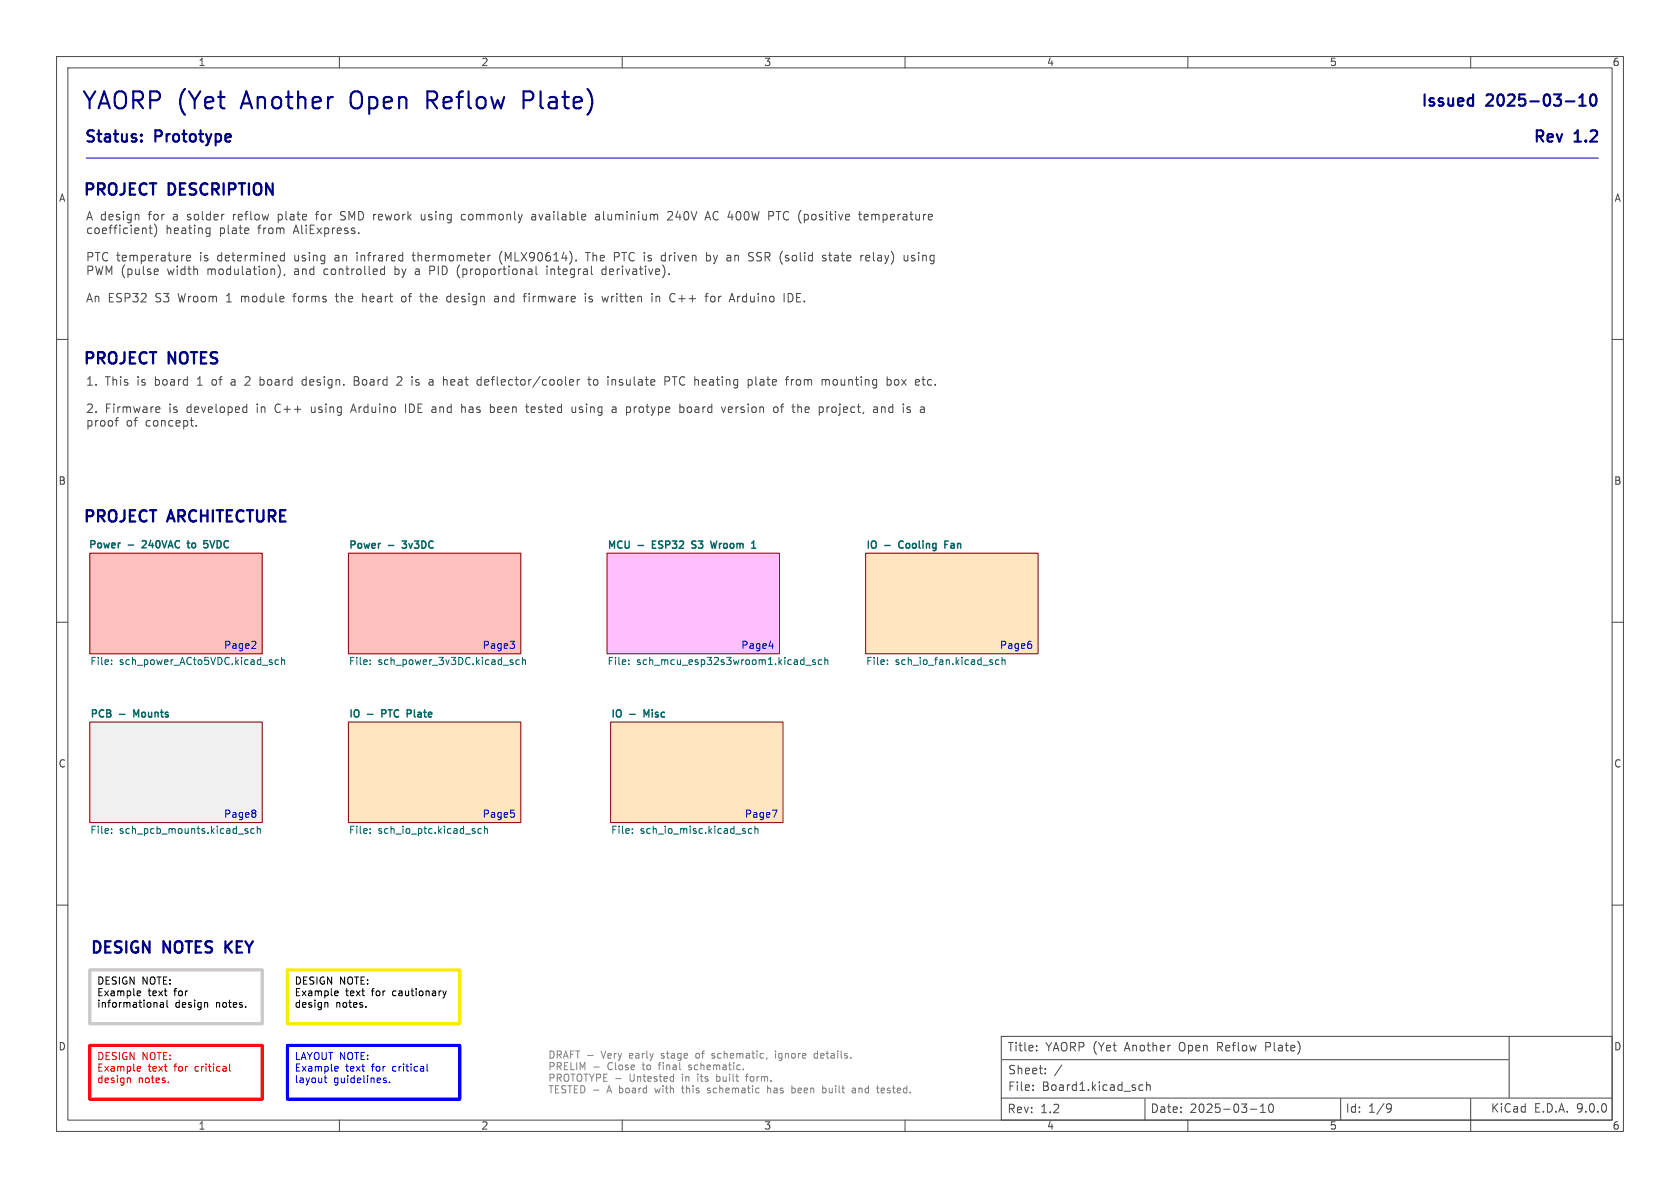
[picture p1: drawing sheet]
<svg xmlns="http://www.w3.org/2000/svg" width="297mm" height="210mm" viewBox="0 0 297 210" stroke-linecap="round" stroke-linejoin="round" font-family="sans-serif">
<g fill="none" stroke="#484848" stroke-width=".18">
<path d="M10 10h277v190h-277zM12 12h273v186h-273zM60 10v2M110 10v2M160 10v2M210 10v2M260 10v2M24.3 37.9l.3 .2v.8M26.6 39.8v1.3l.3 .2M55.8 37.9h.5M60.2 38.8l.6 .1M60.5 37.4l-.3 .3 .1 .3 .2 .1"/>
<path d="M74.5 37.9l.1 .9h.5M82.3 38l-.5-.1-.2 .3v.4l.1 .2h.6M94.1 38h.5l.1 .9M94.7 38.2l-.5 .1a.29 .29 0 0 0-.2 .3 .29 .29 0 0 0 .2 .3l.5-.1M105.3 38h.6l.1 .9M106 38.2l-.5 .1a.29 .29 0 0 0-.2 .3 .29 .29 0 0 0 .2 .3l.5-.1M118.1 37.5l.5-.1 .2 .1 .1 .3-.9 1.1h.9M124.8 38.5h.7M125.1 37.4l.5 1.5M137.2 37.4h.9M151.8 37.9h.5M152 38.7l.3 .2"/>
<path d="M152.8 38.4l.7-.2-.1-.2-.4-.1-.2 .2v.7h.6M25.8 40.4v.9M26.3 40.3h.6M27.6 40a1.75 1.75 0 0 1-.3 1.9M27.9 48.5h-.4M27.9 47.6l.1 .3-.7 .1M32.4 45.1h.2M33 45.6l.7-.1-.1-.3-.4-.1-.2 .2 .1 .8h.5M36.7 40.3l.4 .1M37.1 41.2l-.4 .1M37.1 40.3v1.2l-.1 .2-.4 .1M49.4 47.3a1.75 1.75 0 0 1-.3 1.8"/>
<path d="M49.6 46l.2 .1h.5M50.3 45.2l-.5-.1-.2 .2M50.3 44.6v1.5M50.3 48.5l-.1 .3M59.3 52.4h.5M63.4 41.2v.1M64.1 51.9v1.5M64.3 52.4l-.2 .1M67.3 48.3l.3 .2h.4M68 47v1.5M68 47.6l-.4-.1-.3 .3M71.5 52.4h-.4l-.1 .3 .1 .5 .4 .2"/>
<path d="M72.8 45.1h.6M73.5 48v.5M74.2 52.4h.6M74.4 53.2l.4 .2M76 47v1.5M76 47.8h.6M79.1 53.2l.2 .2 .4-.1M79.7 52.4h-.4l-.2 .1M80.8 48.1l.2 .6 .3 .4M81 47.3l-.2 .5M86.3 45.1v1M86.7 45.1l-.3 .1-.1 .2"/>
<path d="M87.5 52.4h.6v1M88.1 52.7l-.5 .1a.29 .29 0 0 0-.2 .3 .29 .29 0 0 0 .2 .3l.5-.1M88.6 44.7l-.3 .7 .3 1M92.5 52.4h.6M92.9 51.9h.2M93.6 51.9v.1M93.6 52.4v1M94.8 47v1.3l.2 .2M96.7 47.5v1M101.8 46v.1M103.5 51.9v.1M103.5 52.4v1"/>
<path d="M103.5 44.6h.8M103.9 44.6v1.5M104.1 53.3h.6M104.7 52.4h-.4l-.2 .2 .1 .2 .5 .1M107.1 47.6l-.4-.1-.3 .3v.5l.2 .2h.5M107.6 52.4l-.3 1M108.6 44.6h.6M108.6 45.4h.6M115.3 51.9v.1M115.3 52.4v1M116 52.5l.2-.1h.4v1M116 52.4v1"/>
<path d="M117.2 45.1l.4 .1M117.6 46.1h-.4M117.6 44.6v1.5M120 52.8h1.1M124.9 45.2l.4-.1 .3 .3v.4l-.1 .3h-.6M124.9 44.6v1.5M125.7 52.5l.2-.1 .4 .1 .1 .6-.1 .2-.4 .1-.2-.2zM130.4 52.4v1M130.8 52.4h-.2l-.2 .3M132.5 44.7h.7M139.3 51.9a.76 .76 0 0 1 .9 .7 .76 .76 0 0 1-.9 .8M145.5 45.2h.5"/>
<path d="M145.5 45.6l.5 .1 .1 .1-.1 .3h-.4M146.5 45.1h.6M146.7 44.6v1.3l.4 .2M153.1 45.6l.7-.1-.1-.3-.4-.1-.2 .2v.8h.6M160.5 45.1v1M160.5 46l-.2 .1M161.7 45.2l-.4-.1-.2 .2 .1 .3 .5 .1v.4h-.6M10 60h2M20.3 74.3h.6M27.8 71.9l.4 .1 .1 .3-.7 .1M28.2 72.9h-.4M34.7 75.2v.1"/>
<path d="M43.2 71.9l.4 .1M43.4 66.7h-.1M43.6 72.9h-.4M43.6 71.4v1.5M44.1 67.2l-.8 .9h.9M46 68l.4 .1M46 66.6v1.5M46.4 67.1l-.4 .1M54 67.1l-.4 .1-.2 .2 .1 .6 .5 .1M62.1 72.5h.7M62.5 71.4l-.5 1.5M62.6 67.3h.5"/>
<path d="M63.1 67.3l.2 .1M63.3 66.7l-.7-.1v1.5h.6M63.3 67.2l-.2 .1M70.9 66.7l-.5-.1-.2 .1M71 67.2l-.9 .9h1M71.7 71.4v1.5M73.5 68l.4 .1M73.7 67.1l-.2 .2 .2 .3M76.3 67.1l.3 .2v.8M76.6 68l-.2 .1M76.6 67.5h-.2M78.4 66.6v1.5"/>
<path d="M81.6 71.4v1.5M82.2 72l-.4-.1-.2 .2M84.6 67.1l.5 .1M85.1 68l-.5 .1M85.1 66.6v1.5M86.7 72l.4-.1 .3 .3M87.4 72.6l-.3 .3h-.4M92.9 71.9h.6M93.2 72.9h.3M101.1 71.9l.1 1h.4l.2-.1M101.2 67.1l.2 .4-.7 .1M101.3 68l-.1 .1"/>
<path d="M101.8 71.9v1M102.1 67.1v1M102.5 67.1l-.3 .1-.1 .2M103.9 67.1h.6M104.1 66.6v1.3l.4 .2M105.6 67.2l-.4-.1-.3 .3v.4l.2 .2h.5M108.3 72.9h.6M108.3 72h.5l.1 .9M108.4 67.1h.2l.2 .2v.8M108.9 72.3l-.6 .1M117.6 67.4l.7-.1 .1-.2-.1-.4-.2-.1h-.5v1.5M118.8 66.6h.9"/>
<path d="M119.3 66.6v1.5M120.2 72l.4-.1 .3 .3v.4l-.1 .3h-.6M121.8 71.9l-.3 .3v.4l.3 .3M128.3 71.9l-.4 1M129.3 71.9h-.3l-.2 .2v.8h.5M129.5 72.3l-.7 .1M132.7 67.1l.3 .3v.4l-.3 .3M133.6 66.6v1.3l.2 .2M134.4 67.6v.4M137.1 71.9l.3 .1 .2 .2-.1 .6-.4 .1M138 71.9h.6M138.6 71.4l-.4 .2v1.3"/>
<path d="M140.3 67.1l-.2 .1M141.3 67.1l-.4 .1-.1 .2v.6l.5 .1M141.6 72l.1 .9M146.6 71.9l-.3 .2M147.8 67.1l-.4 .1-.1 .2v.6l.5 .1M154.9 71.9l.2 .2v.8M155.1 72.9h-.5M155.1 72.3l-.5 .1M155.8 72.1l.3-.2 .3 .1 .1 .9M155.8 71.9v1M157.5 67.2v.8M158.2 67.2l.2-.1 .4 .1 .1 .6-.1 .2-.4 .1-.2-.1z"/>
<path d="M164.1 68l.2 .1 .4-.1M164.7 67.2l-.4-.1-.2 .1M285 60h2M10 110h2M285 110h2M10 160h2M285 160h2M60 198v2M110 198v2M160 198v2M177 194.1h108M177 183.2h108v14.8h-108z"/>
<path d="M177.2 187.3h89.5M182.6 192.6v.2M182.6 191.8v.2M183.3 185.6v.2M183.3 184.9v.1M184.8 189.7v.1M184.8 188.9v.1M187.7 188.3l-1.3 1.9M201.3 192.5l.3 .3 .5-.1M202.1 191.8h-.5l-.3 .2M202.4 194.3v3.7M202.7 191.9l.2-.1h.4v1"/>
<path d="M202.7 191.3v1.5M210 198v2M221.1 196.1h1.1M222.8 196.7h.9M222.8 195.6l.5-.4v1.5M224.4 195.3l.2-.1a.81 .81 0 0 1 .6 .6 .81 .81 0 0 1-.3 .8l-.1 .1a.81 .81 0 0 1-.4-1.4zM237 194.2v3.8M245.4 195.1l.5 .2a.99 .99 0 0 1-.4 1.3h-.2M246 195.8l-.3 .3h-.3M260 194.2v5.8M266.8 183.2v10.8"/>
</g>
<g fill="#ffe6bf" stroke="#ffe6bf" stroke-width=".18">
<path d="M153 97.8h30.5v17.8h-30.5z"/>
<path d="M61.6 127.6h30.5v17.8h-30.5z"/>
<path d="M107.9 127.6h30.5v17.8h-30.5z"/>
</g>
<g fill="#ffbfbf" stroke="#ffbfbf" stroke-width=".18">
<path d="M61.6 97.8h30.5v17.8h-30.5z"/>
<path d="M15.9 97.8h30.5v17.8h-30.5z"/>
</g>
<path d="M107.3 97.8h30.5v17.8h-30.5z" fill="#ffbfff" stroke="#ffbfff" stroke-width=".18"/>
<path d="M15.9 127.6h30.5v17.8h-30.5z" fill="#f0f0f0" stroke="#f0f0f0" stroke-width=".18"/>
<path d="M15.9 97.8h30.5v17.8h-30.5zM61.6 97.8h30.5v17.8h-30.5zM107.3 97.8h30.5v17.8h-30.5zM153 97.8h30.5v17.8h-30.5zM15.9 127.6h30.5v17.8h-30.5zM61.6 127.6h30.5v17.8h-30.5zM107.9 127.6h30.5v17.8h-30.5z" fill="none" stroke="#840000" stroke-width=".18"/>
<g fill="none" stroke="#006464" stroke-width=".25">
<path d="M25.8 96.1l-.7 .7h.8M33.1 96h.4M33.2 95.6v1.1l.3 .1M36.1 95.6h.6M36.2 96.1h.3l.3 .2-.2 .5h-.4M71.1 95.6h.8M71.1 96.8l.2 .1M115.3 96.2h.5M115.9 95.6h-.6v1.3h.6M122.3 96.8h.6M123 95.7l-.5-.1-.2 .3 .1 .3 .5 .2M126.7 95.6l-.3 1.3-.2-.9-.3 .9"/>
<path d="M159 95.8l-.1 .4 .1 .5M167.1 96.2h.4M167.7 95.6h-.6v1.3M24.1 126.4l-.4-.9v1.3M67.5 126.1h.5M68 125.5h-.5v1.3M72 125.5h.6M72.6 126.1h-.6M114.3 126.4l-.4-.9v1.3"/>
</g>
<g fill="none" stroke="#006464" stroke-width=".18">
<path d="M19.7 116.7v.1M19.7 117.4v.1M48.1 117.1v.3M49.2 116.7l-.3-.1-.3 .3 .2 .5h.4M49.8 116.8l.2-.2 .3 .1v.8M49.8 116.2v1.3M65.4 117.4v.1M65.4 116.7v.1M90.5 117.1l.2 .1-.2 .3M90.5 116.6l.2 .1M91.8 116.7l-.4-.1-.2 .3 .1 .5h.5M92.4 116.8l.1-.2 .3 .1 .1 .8"/>
<path d="M92.4 116.2v1.3M111.2 117.4v.1M111.2 116.7v.1M142.4 117.6h1M144.1 116.7l-.3-.1-.2 .2 .1 .2 .4 .1v.3h-.5M145.3 116.7l-.4-.1-.2 .3 .1 .5h.5M145.8 116.8l.2-.2 .3 .1 .1 .8M145.8 116.2v1.3M156.9 117.4v.1M156.9 116.7v.1M176.6 116.7l-.4-.1-.2 .3 .1 .5h.5M177.1 116.8l.2-.2 .3 .1 .1 .8"/>
<path d="M177.1 116.2v1.3M19.7 147.2v.1M19.7 146.5v.2M43.3 146.7l.6 .4-.2 .2h-.4M43.8 146.5h-.3l-.2 .2M44.9 146.5h-.3l-.3 .2 .2 .6h.4M45.5 146.6l.2-.1h.3v.8M45.5 146.1v1.2M65.4 146.5v.2M65.4 147.2v.1M85.1 146.5h-.4l-.2 .2 .1 .6h.5M85.6 146.6l.2-.1h.3l.1 .8"/>
<path d="M85.6 146.1v1.2M111.8 147.2v.1M111.8 146.5v.2M131.8 147v.3M132.9 146.5h-.4l-.2 .2 .1 .6h.5M133.5 146.6l.1-.1h.3l.1 .8M133.5 146.1v1.2"/>
</g>
<path d="M15.2 27.9h267.4M45.1 113.4l.1 .2v.3l-.8 .7h.8M90.2 113.4h.8l-.5 .4M90.9 114v.5M136 114.2h.7M182.3 114v.5M45.1 143.3l.1 .1-.1 .3M45.1 143.8l.1 .2-.1 .4M90.3 143.2h.6M90.8 143.7l.2 .2-.2 .5M136.5 143.2h.9l-.6 1.3" fill="none" stroke="#0000c2" stroke-width=".18"/>
<g fill="none" stroke="#000084" stroke-width=".38">
<path d="M75.6 17.7h1.1M76.7 16.1h-1.1v3M92.6 17.7h1.1M93.7 16.1h-1.1v3M259.9 17.4h.5M260.4 16.7v2M260.4 18.6l-.5 .1M276.8 17.9h1.5M279.2 18.7h1.1M279.2 17.3l.6-.6v2M281.4 16.8a.47 .47 0 0 1 .7 .3 1.03 1.03 0 0 1-.5 1.6 1.33 1.33 0 0 1-.2-1.9zM25 24.8l.1 .1-.1 .1"/>
<path d="M25 24.8l-.1 .1 .1 .1M25 23.8v.2M25 24.8v.2M25 23.8l.1 .1-.1 .1M25 23.8l-.1 .1 .1 .1M40.1 23.7l.6 .1 .1 .4-1 .2M40.7 24.9l-.6 .1"/>
</g>
<path d="M50.8 184.8h30.5v9.5h-30.5z" fill="none" stroke="#00f" stroke-width=".5"/>
<path d="M57.5 190.1v1.1l.3 .2M59.4 188.5l.3 .1 .1 .2-.6 .1M59.7 189.3l-.3 .1M67.8 190.9l.5 .3v.1l-.4 .1M67.8 190.6h.5M68.9 191.3v.1M75.5 188.1v1.1l.2 .2" fill="none" stroke="#00f" stroke-width=".18"/>
<path d="M50.8 171.5h30.5v9.5h-30.5z" fill="none" stroke="#faec00" stroke-width=".5"/>
<g fill="none" stroke="#000" stroke-width=".18">
<path d="M24.4 175.2h.4l.1 .3-.6 .1M24.8 176h-.4M27.7 177.3l.1 .8M28.4 177.3h.4l.1 .8M28.9 177.5l-.4 .1-.2 .2 .2 .3 .4-.1M29.5 176.8v1.1l.2 .2M36.7 177.3v.8M58 177.4v.7M59.4 175.2h.3l.1 .3-.6 .1M59.7 176h-.3M64.7 177.9v.2M78.3 175.2l.3 .8"/>
<path d="M78.6 176l-.2 .4M78.9 175.2l-.3 .8"/>
</g>
<path d="M15.9 171.5h30.5v9.5h-30.5z" fill="none" stroke="#c8c8c8" stroke-width=".5"/>
<path d="M15.9 184.8h30.5v9.5h-30.5z" fill="none" stroke="#f00" stroke-width=".5"/>
<path d="M23 190.7v.7M24.4 188.5l.4 .1 .1 .2-.6 .1M24.8 189.3l-.4 .1M29.8 191.3v.1M40.6 188.1v1.1l.2 .2" fill="none" stroke="#f00" stroke-width=".18"/>
<g fill="none" stroke="#848484" stroke-width=".18">
<path d="M103.9 186.6h1M104.9 192.7h1M105 188.6h.9M108.9 190.7h.9M119 190.3l.1 .1M119.1 189.9v1.2M119.1 191.1h-.1M120.5 192.3h.4M120.6 191.9l.1 1.2M121.7 189l.2 .1M121.7 188.4l.2 .3M123.1 186.3l-.1 .2 .1 .5"/>
<path d="M125.1 193.1l.3 .1M125.4 192.3l-.3 .2v.2l.3 .1M125.8 187l.4 .1M126.2 186.2l-.4 .2 .1 .2h.3M126.7 189.9v1.2M126.7 191.1h.1M126.8 190.3l-.1 .1M131.4 189v.1M131.8 190.3h.5M132.3 189.9l-.3 .2v1M135.7 192.5l.4-.2 .1 .2M135.7 191.9v1.3"/>
<path d="M137.1 185.8v.1M137.1 186.2v.9M140.1 192.3l.4 .1 .1 .2-.1 .5-.4 .1M144.5 186.3l-.3-.1-.3 .3 .1 .5h.5M144.5 185.8v1.3M145.6 192.3l.3 .1 .1 .2v.5l-.4 .1M150.6 193l.2 .2 .4-.1M150.7 192.4h.5v.8M151.2 192.6l-.4 .1-.2 .2M155.8 192.5l.2-.2h.2l.2 .2M155.8 193l.2 .2 .3-.1M156.4 192.6l-.6 .2"/>
</g>
<path d="M39.9 166.4v2M41 166.4l-1.1 1.1" fill="none" stroke="#000084" stroke-width=".4"/>
<g font-size="4.2" fill="#000084">
<text x="14.3" y="19.8">YAORP (Yet</text>
<text x="43.1" y="19.8">Another</text>
<text x="62.7" y="19.8">Open</text>
<text x="76.7" y="19.8">Reflow</text>
<text x="94.2" y="19.8">Plate)</text>
</g>
<g font-size="2.8" fill="#000084">
<text x="250.9" y="19.3">Issued</text>
<text x="262.7" y="19.3">2025-03-10</text>
<text x="14.8" y="25.7">Status:</text>
<text x="27.5" y="25.7">Prototype</text>
<text x="270.7" y="25.7">Rev</text>
<text x="278.2" y="25.7">1.2</text>
<text x="14.6" y="34.7">PROJECT</text>
<text x="29.9" y="34.7">DESCRIPTION</text>
<text x="14.6" y="64.5">PROJECT</text>
<text x="29.9" y="64.5">NOTES</text>
<text x="14.6" y="92.5">PROJECT</text>
<text x="29.9" y="92.5">ARCHITECTURE</text>
<text x="15.9" y="168.7">DESIGN</text>
<text x="29" y="168.7">NOTES</text>
<text x="40.7" y="168.7">KEY</text>
</g>
<g font-size="2.1" fill="#484848">
<text x="15.1" y="39.3">A design</text>
<text x="15.1" y="41.7">coefficient)</text>
<text x="26.3" y="39.3">for</text>
<text x="29.3" y="41.7">heating</text>
<text x="30.7" y="39.3">a</text>
<text x="33.4" y="39.3">solder</text>
<text x="38.8" y="41.7">plate</text>
<text x="41.6" y="39.3">reflow</text>
<text x="45.8" y="41.7">from</text>
<text x="49.7" y="39.3">plate</text>
<text x="52.2" y="41.7">AliExpress.</text>
<text x="56.6" y="39.3">for</text>
<text x="61.1" y="39.3">SMD rework</text>
<text x="75.6" y="39.3">using</text>
<text x="82.9" y="39.3">commonly</text>
<text x="95.5" y="39.3">available</text>
<text x="106.9" y="39.3">aluminium</text>
<text x="119.9" y="39.3">240V</text>
<text x="126.7" y="39.3">AC 400W</text>
<text x="138.1" y="39.3">PTC (positive</text>
<text x="154.5" y="39.3">temperature</text>
<text x="15.1" y="46.5">PTC temperature</text>
<text x="35.3" y="46.5">is</text>
<text x="38.6" y="46.5">determined</text>
<text x="52.3" y="46.5">using</text>
<text x="59.6" y="46.5">an</text>
<text x="63.6" y="46.5">infrared</text>
<text x="73.7" y="46.5">thermometer</text>
<text x="89.1" y="46.5">(MLX90614).</text>
<text x="104.7" y="46.5">The</text>
<text x="109.7" y="46.5">PTC is</text>
<text x="118.4" y="46.5">driven</text>
<text x="126.5" y="46.5">by</text>
<text x="130.3" y="46.5">an</text>
<text x="134.3" y="46.5">SSR (solid</text>
<text x="147.7" y="46.5">state</text>
<text x="154.6" y="46.5">relay)</text>
<text x="162.4" y="46.5">using</text>
<text x="15.1" y="48.9">PWM (pulse</text>
<text x="15.1" y="53.8">An ESP32</text>
<text x="27.5" y="53.8">S3</text>
<text x="29.6" y="48.9">width</text>
<text x="31.6" y="53.8">Wroom</text>
<text x="36.8" y="48.9">modulation),</text>
<text x="40.3" y="53.8">1</text>
<text x="43" y="53.8">module</text>
<text x="52.3" y="48.9">and</text>
<text x="52.5" y="53.8">forms</text>
<text x="57.7" y="48.9">controlled</text>
<text x="60.1" y="53.8">the</text>
<text x="64.9" y="53.8">heart</text>
<text x="70.3" y="48.9">by</text>
<text x="72" y="53.8">of</text>
<text x="74.1" y="48.9">a</text>
<text x="75.5" y="53.8">the</text>
<text x="76.8" y="48.9">PID</text>
<text x="80.3" y="53.8">design</text>
<text x="81.8" y="48.9">(proportional</text>
<text x="88.9" y="53.8">and</text>
<text x="94.3" y="53.8">firmware</text>
<text x="97.8" y="48.9">integral</text>
<text x="105.2" y="53.8">is</text>
<text x="107.8" y="48.9">derivative).</text>
<text x="108.5" y="53.8">written</text>
<text x="117.3" y="53.8">in</text>
<text x="120.7" y="53.8">C++</text>
<text x="127.2" y="53.8">for</text>
<text x="131.7" y="53.8">Arduino</text>
<text x="141.3" y="53.8">IDE.</text>
<text x="15.1" y="68.5">1.</text>
<text x="18.5" y="68.5">This</text>
<text x="24.3" y="68.5">is</text>
<text x="27.5" y="68.5">board</text>
<text x="35.2" y="68.5">1</text>
<text x="37.9" y="68.5">of</text>
<text x="41.4" y="68.5">a</text>
<text x="44.1" y="68.5">2</text>
<text x="46.8" y="68.5">board</text>
<text x="54.4" y="68.5">design.</text>
<text x="63.7" y="68.5">Board</text>
<text x="71.5" y="68.5">2</text>
<text x="74.3" y="68.5">is</text>
<text x="77.5" y="68.5">a</text>
<text x="80.2" y="68.5">heat</text>
<text x="86.3" y="68.5">deflector/cooler</text>
<text x="106.2" y="68.5">to</text>
<text x="109.7" y="68.5">insulate</text>
<text x="119.9" y="68.5">PTC heating</text>
<text x="135" y="68.5">plate</text>
<text x="141.9" y="68.5">from</text>
<text x="148.3" y="68.5">mounting</text>
<text x="160" y="68.5">box</text>
<text x="165.2" y="68.5">etc.</text>
<text x="15.1" y="73.3">2.</text>
<text x="15.1" y="75.7">proof</text>
<text x="18.5" y="73.3">Firmware</text>
<text x="22.3" y="75.7">of</text>
<text x="25.8" y="75.7">concept.</text>
<text x="29.9" y="73.3">is</text>
<text x="33.1" y="73.3">developed</text>
<text x="45.7" y="73.3">in</text>
<text x="49" y="73.3">C++</text>
<text x="55.5" y="73.3">using</text>
<text x="62.8" y="73.3">Arduino</text>
<text x="72.5" y="73.3">IDE and</text>
<text x="82.7" y="73.3">has</text>
<text x="88" y="73.3">been</text>
<text x="94.6" y="73.3">tested</text>
<text x="102.7" y="73.3">using</text>
<text x="110" y="73.3">a</text>
<text x="112.7" y="73.3">protype</text>
<text x="122.3" y="73.3">board</text>
<text x="129.9" y="73.3">version</text>
<text x="139.2" y="73.3">of</text>
<text x="142.7" y="73.3">the</text>
<text x="147.5" y="73.3">project,</text>
<text x="157.3" y="73.3">and</text>
<text x="162.7" y="73.3">is</text>
<text x="178" y="186.1">Title:</text>
<text x="178.1" y="190.1">Sheet:</text>
<text x="184.8" y="186.1">YAORP (Yet</text>
<text x="199" y="186.1">Another</text>
<text x="208.7" y="186.1">Open</text>
<text x="215.6" y="186.1">Reflow</text>
<text x="224.3" y="186.1">Plate)</text>
<text x="178" y="197">Rev:</text>
<text x="178.1" y="193.1">File:</text>
<text x="183.9" y="197">1.2</text>
<text x="184.2" y="193.1">Board1.kicad_sch</text>
<text x="203.3" y="196.9">Date:</text>
<text x="210.3" y="196.9">2025-03-10</text>
<text x="237.8" y="196.9">Id:</text>
<text x="241.9" y="196.9">1/9</text>
<text x="263.5" y="196.9">KiCad</text>
<text x="271.2" y="196.9">E.D.A.</text>
<text x="278.8" y="196.9">9.0.0</text>
</g>
<g font-size="1.8" fill="#484848">
<text x="35" y="11.9">1</text>
<text x="85" y="11.9">2</text>
<text x="135" y="11.9">3</text>
<text x="185" y="11.9">4</text>
<text x="235" y="11.9">5</text>
<text x="285" y="11.9">6</text>
<text x="10.3" y="35.9">A</text>
<text x="285.3" y="35.9">A</text>
<text x="10.3" y="85.9">B</text>
<text x="285.3" y="85.9">B</text>
<text x="10.3" y="135.9">C</text>
<text x="285.3" y="135.9">C</text>
<text x="10.3" y="185.9">D</text>
<text x="285.3" y="185.9">D</text>
<text x="35" y="199.9">1</text>
<text x="85" y="199.9">2</text>
<text x="135" y="199.9">3</text>
<text x="185" y="199.9">4</text>
<text x="235" y="199.9">5</text>
<text x="285" y="199.9">6</text>
</g>
<g font-size="1.8" fill="#006464">
<text x="15.5" y="97.3">Power</text>
<text x="22.6" y="97.3">-</text>
<text x="25.7" y="97.3">240VAC</text>
<text x="34.2" y="97.3">to</text>
<text x="37.6" y="97.3">5VDC</text>
<text x="61.6" y="97.1">Power</text>
<text x="68.7" y="97.1">-</text>
<text x="71.7" y="97.1">3v3DC</text>
<text x="107.3" y="97.1">MCU</text>
<text x="112.8" y="97.1">-</text>
<text x="115.9" y="97.1">ESP32</text>
<text x="123.4" y="97.1">S3</text>
<text x="127.3" y="97.1">Wroom</text>
<text x="153" y="97.1">IO</text>
<text x="156.4" y="97.1">-</text>
<text x="159.5" y="97.1">Cooling</text>
<text x="168.1" y="97.1">Fan</text>
<text x="15.9" y="117.9">File:</text>
<text x="21.1" y="117.9">sch_power_ACto5VDC.kicad_sch</text>
<text x="61.6" y="117.9">File:</text>
<text x="66.8" y="117.9">sch_power_3v3DC.kicad_sch</text>
<text x="107.3" y="117.9">File:</text>
<text x="112.5" y="117.9">sch_mcu_esp32s3wroom1.kicad_sch</text>
<text x="153" y="117.9">File:</text>
<text x="158.3" y="117.9">sch_io_fan.kicad_sch</text>
<text x="15.9" y="126.9">PCB</text>
<text x="21.2" y="126.9">-</text>
<text x="24.2" y="126.9">Mounts</text>
<text x="61.6" y="126.9">IO</text>
<text x="65" y="126.9">-</text>
<text x="68.1" y="126.9">PTC</text>
<text x="73" y="126.9">Plate</text>
<text x="107.9" y="126.9">IO</text>
<text x="111.4" y="126.9">-</text>
<text x="114.4" y="126.9">Misc</text>
<text x="15.9" y="147.7">File:</text>
<text x="21.1" y="147.7">sch_pcb_mounts.kicad_sch</text>
<text x="61.6" y="147.7">File:</text>
<text x="66.8" y="147.7">sch_io_ptc.kicad_sch</text>
<text x="107.9" y="147.7">File:</text>
<text x="113.2" y="147.7">sch_io_misc.kicad_sch</text>
</g>
<g font-size="1.8" fill="#0000c2">
<text x="39.5" y="114.9">Page2</text>
<text x="85.2" y="114.9">Page3</text>
<text x="131" y="114.9">Page4</text>
<text x="176.7" y="114.9">Page6</text>
<text x="39.5" y="144.8">Page8</text>
<text x="85.2" y="144.8">Page5</text>
<text x="131.6" y="144.8">Page7</text>
</g>
<g font-size="1.8">
<text x="17.1" y="174.4">DESIGN NOTE:</text>
<text x="17.1" y="176.4">Example</text>
<text x="17.1" y="178.5">informational</text>
<text x="26.2" y="176.4">text</text>
<text x="30.9" y="176.4">for</text>
<text x="30.9" y="178.5">design</text>
<text x="38.3" y="178.5">notes.</text>
<text x="52" y="174.4">DESIGN NOTE:</text>
<text x="52" y="176.4">Example</text>
<text x="52" y="178.5">design</text>
<text x="59.3" y="178.5">notes.</text>
<text x="61.1" y="176.4">text</text>
<text x="65.8" y="176.4">for</text>
<text x="69.7" y="176.4">cautionary</text>
</g>
<g font-size="1.8" fill="#f00">
<text x="17.1" y="187.7">DESIGN</text>
<text x="17.1" y="189.8">Example</text>
<text x="17.1" y="191.8">design</text>
<text x="24.4" y="191.8">notes.</text>
<text x="25.1" y="187.7">NOTE:</text>
<text x="26.2" y="189.8">text</text>
<text x="30.9" y="189.8">for</text>
<text x="34.8" y="189.8">critical</text>
</g>
<g font-size="1.8" fill="#00f">
<text x="52" y="187.7">LAYOUT NOTE:</text>
<text x="52" y="189.8">Example</text>
<text x="52" y="191.8">layout</text>
<text x="59" y="191.8">guidelines.</text>
<text x="61.1" y="189.8">text</text>
<text x="65.9" y="189.8">for</text>
<text x="69.7" y="189.8">critical</text>
</g>
<g font-size="1.8" fill="#848484">
<text x="96.8" y="187.5">DRAFT -</text>
<text x="96.8" y="189.5">PRELIM</text>
<text x="96.8" y="191.6">PROTOTYPE -</text>
<text x="106.4" y="187.5">Very</text>
<text x="107.5" y="189.5">Close</text>
<text x="111.4" y="191.6">Untested</text>
<text x="111.5" y="187.5">early</text>
<text x="113.9" y="189.5">to</text>
<text x="116.9" y="189.5">final</text>
<text x="117.4" y="187.5">stage</text>
<text x="120.9" y="191.6">in</text>
<text x="122.4" y="189.5">schematic.</text>
<text x="123.7" y="187.5">of</text>
<text x="123.8" y="191.6">its</text>
<text x="126.7" y="187.5">schematic,</text>
<text x="127.3" y="191.6">built</text>
<text x="132.8" y="191.6">form.</text>
<text x="138.1" y="187.5">ignore</text>
<text x="145.2" y="187.5">details.</text>
<text x="96.8" y="193.6">TESTED -</text>
<text x="107.5" y="193.6">A board</text>
<text x="116.3" y="193.6">with</text>
<text x="121.3" y="193.6">this</text>
<text x="125.9" y="193.6">schematic</text>
<text x="136.7" y="193.6">has</text>
<text x="141.2" y="193.6">been</text>
<text x="146.9" y="193.6">built</text>
<text x="152.3" y="193.6">and</text>
<text x="156.9" y="193.6">tested.</text>
</g>
</svg>
